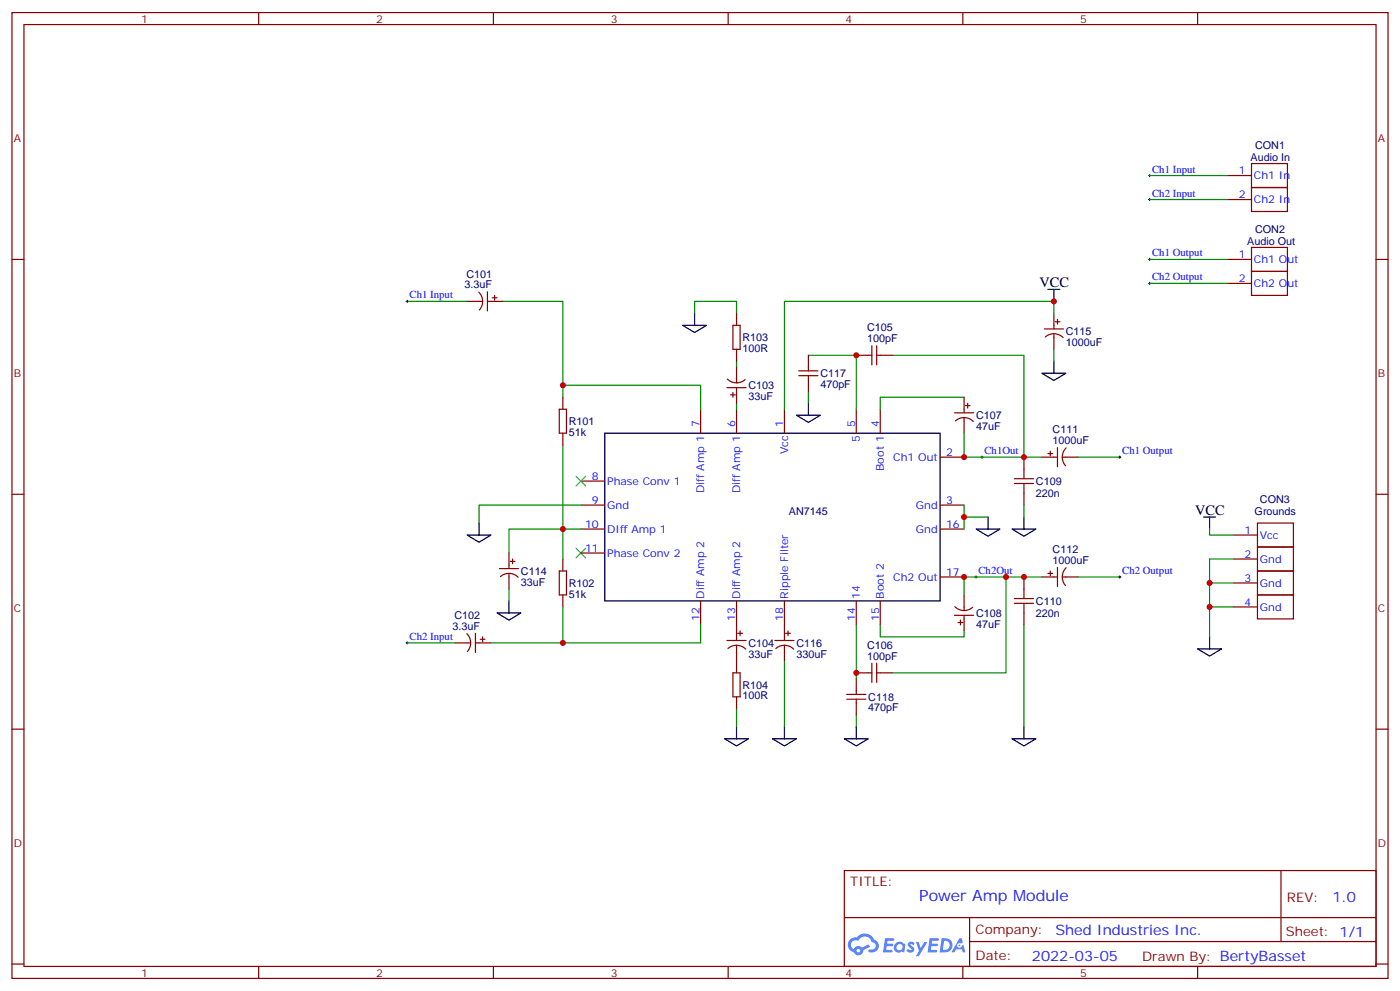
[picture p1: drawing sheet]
<svg xmlns="http://www.w3.org/2000/svg" width="412mm" height="292mm" viewBox="0 0 412 292" stroke-linecap="round" stroke-linejoin="round" font-family="sans-serif">
<g fill="none" stroke="#870000" stroke-width=".35">
<path d="M3.5 3.7h405.4v284.3h-405.4zM7.1 7.2h398.2v277.3h-398.2zM76.2 3.7v3.5M145.3 3.7v3.5M214.5 3.7v3.5M283.6 3.7v3.5M352.8 3.7v3.5M3.5 76.4h3.6M405.3 76.4h3.6M3.5 145.5h3.6M405.3 145.5h3.6M3.5 214.7h3.6"/>
<path d="M405.3 214.7h3.6M248.7 256.3h156.6v28.2h-156.6zM377.3 256.3v20.9M248.7 270.1h156.5M285.6 277.2h119.6M285.6 270.1v14.2M3.5 283.8h3.6M76.2 284.5v3.5M145.3 284.5v3.5M214.5 284.5v3.5M283.6 284.5v3.5M352.8 284.5v3.5"/>
<path d="M405.3 283.8h3.6"/>
</g>
<g fill="#5487ff">
<path d="M267.7 277.5a1.22 1.22 0 0 1 1.7 .2l-.4 .6a.47 .47 0 0 0-.3-.4 .47 .47 0 0 0-.5 .2l.1 .2a1.14 1.14 0 0 1 .8 1.8 1.14 1.14 0 0 1-1.9 0l-.2-.2 .5-.6 .7 .5a.29 .29 0 0 0 .3-.3 .29 .29 0 0 0-.2-.3 1.04 1.04 0 0 1-.6-1.7z"/>
<path d="M260.7 276.2h2.4l.3 .2-.2 .5-1.8 .1-.1 .8h1.5l.3 .4-.3 .4h-1.6l-.2 1.1h1.7l.2 .3-.2 .3-2.6 .1z"/>
<path d="M273.8 276.2h2.4l.3 .2-.1 .5-1.8 .1-.2 .8h1.6l.3 .4-.4 .4-1.6-.1-.1 1.1 1.7 .1 .2 .3-.2 .3-2.6 .1z"/>
<path d="M282.6 276.2h.7l.3 1.3-.6 .3a.69 .69 0 0 0-1 .3 .69 .69 0 0 0 .4 .9 .69 .69 0 0 0 .9-.6l.5-.2 .6 2.2h-.8l-.2-.9h-1.8l-.5 .9h-.8z"/>
<path d="M269.8 277.3h.8l.6 1.8 1.1-1.8h.9l-2.6 4.2h-.8l.9-1.5z"/>
<path d="M277.4 276.2l-.6 4.2h1.3a2.11 2.11 0 0 0 2.5-2.1 2.11 2.11 0 0 0-2.5-2.1zM278.1 277a1.39 1.39 0 0 1 1.7 1.4 1.39 1.39 0 0 1-1.8 1.2h-.3z"/>
<path d="M263.7 277.8a1.54 1.54 0 0 0-.1 2.2 1.54 1.54 0 0 0 2.2 .1l.6 .3 .3-2.3-.2-.3h-.4a1.49 1.49 0 0 0-2.4 0zM264 278.8a.94 .94 0 0 1 1.8 0 .94 .94 0 0 1-1.8 0z"/>
<path d="M250.4 276.6a2.18 2.18 0 0 0 1.1 3.7 1.44 1.44 0 0 0 1.6 .9 1.44 1.44 0 0 0 1.2-1.4l2-1.1-.5-.7-1.9 1a1.47 1.47 0 0 0-2.4 .4 1.39 1.39 0 0 1-.7-1.9 1.39 1.39 0 0 1 2-.5 2.12 2.12 0 0 1 2.2-1.3 2.12 2.12 0 0 1 1.9 1.7 1.14 1.14 0 0 1 1.1 1.4 1.14 1.14 0 0 1-1.7 .7 .43 .43 0 0 0-.5 .4 .43 .43 0 0 0 .4 .5 1.98 1.98 0 0 0 2.5-1.2 1.98 1.98 0 0 0-1.2-2.6 3.1 3.1 0 0 0-5.3-.6l-.9 .1zM252.3 279.9a.55 .55 0 0 1 1.1 0 .55 .55 0 0 1-1.1 0z"/>
<circle cx="282.6" cy="278.3" r=".26"/>
</g>
<path d="M169.7 140.2l2.8 2.9M172.5 140.2l-2.8 2.9M169.7 161.4l2.8 2.8M172.5 161.4l-2.8 2.8" fill="none" stroke="#3c3" stroke-width=".35"/>
<g fill="none" stroke="#008700" stroke-width=".35">
<path d="M338.7 51.7h22.9M338.7 58.7h22.9M338.7 76.4h22.9M119.9 88.7h17.7M148.2 88.7h17.6v24.7M204.6 92.3v-3.6h12.4v3.6M310.4 92.3v-3.6h-79.3v31.8M338.7 83.4h22.9M165.8 116.9v-3.5h40.6v7.1M217 106.4v1.7M217 118.7v1.8M238.1 104.6h14.1v15.9"/>
<path d="M238.1 115.2v3.5M262.8 104.6h38.8v30M284 116.9h-24.7v3.6M310.4 102.8v3.6M165.8 131.1v24.7h-15.9v7M284 127.5v7.1h22.9M317.5 134.6h12.3M171.1 155.8h-5.3v8.8M171.1 148.7h-30v5.3M284 148.7v3.5h7M284 152.2v3.6M301.6 148.7v3.5"/>
<path d="M356.3 155.8v1.7h7.1M149.9 173.4v3.5M165.8 178.7v10.6M296.3 169.9v28.2h-33.5M306.9 169.9h-22.9v5.3M317.5 169.9h12.3M356.3 171.6h7.1M356.3 178.7h7.1M363.4 164.6h-7.1v22.9M119.9 189.3h14.2M206.4 184v5.3h-61.8M231.1 194.6v19.4"/>
<path d="M252.2 184v15.8M259.3 184v3.5h24.7v-1.8M301.6 184v30M217 208.7v5.3M252.2 210.4v3.6"/>
</g>
<g fill="none" stroke="#000" stroke-width=".29">
<path d="M338.3 51.7h.7M338.3 58.7h.7M338.7 51.3v.7M338.7 58.4v.7M338.3 76.4h.7M338.7 76v.7M119.6 88.7h.7M119.9 88.4v.7M338.3 83.4h.7M338.7 83.1v.7M288.9 134.6h.7M289.3 134.2v.7"/>
<path d="M329.5 134.6h.7M329.8 134.2v.7M287.2 169.9h.7M287.5 169.5v.7M329.5 169.9h.7M329.8 169.5v.7M119.6 189.3h.7M119.9 188.9v.7"/>
</g>
<g fill="none" stroke="#000" stroke-width=".35">
<path d="M201.1 95.8h7l-3.5 2.1zM204.6 92.3v3.5M308.7 85.2h3.5M310.4 85.2v3.5M238.1 118.7v3.5M306.9 109.9h7.1l-3.6 2.1zM310.4 106.4v3.5M178.2 127.5h98.7v49.4h-98.7zM234.6 122.2h7.1l-3.6 2.2zM137.6 157.5h7l-3.5 2.1zM141.1 154v3.5M287.5 155.8h7.1l-3.6 2.1z"/>
<path d="M291 152.2v3.6M298.1 155.8h7.1l-3.6 2.1zM301.6 152.2v3.6M354.5 152.2h3.6M356.3 152.2v3.6M149.9 176.9v3.5M146.4 180.4h7.1l-3.6 2.2zM352.8 191h7l-3.5 2.1zM356.3 187.5v3.5M213.4 217.5h7.1l-3.5 2.1zM217 214v3.5M227.5 217.5h7.1l-3.5 2.1z"/>
<path d="M231.1 214v3.5M248.7 217.5h7.1l-3.6 2.1zM252.2 214v3.5M298.1 217.5h7.1l-3.6 2.1zM301.6 214v3.5"/>
</g>
<g fill="none" stroke="#870000" stroke-width=".35">
<path d="M361.6 51.7h7.1M361.6 58.7h7.1M368.7 48.2h10.5v7h-10.5zM368.7 55.2h10.5v7.1h-10.5zM361.6 76.4h7.1M368.7 72.8h10.5v7.1h-10.5zM368.7 79.9h10.5v7.1h-10.5zM137.6 88.7h4.6M141 86a3.8 3.8 0 0 1 .2 5.3M143.6 85.9v5.6M143.6 88.7h4.6M145 87.7h1.4"/>
<path d="M145.7 87v1.4M215.9 95.8h2.1v7h-2.1zM217 92.3v3.5M307.6 96.8h5.7M307.9 99.2a3.8 3.8 0 0 1 5.3 .2M310.4 92.3v4.5M310.4 98.2v4.6M310.8 94.7h1.4M311.5 94v1.4M361.6 83.4h7.1M165.8 116.9v3.6M214.1 114.1h5.7"/>
<path d="M214.3 111.6a3.8 3.8 0 0 0 5.2 .1M215.2 116.2h1.4M215.9 115.5v1.4M217 102.8v3.6M217 108.1v4.6M217 114.1v4.6M235.3 110.6h5.6M235.3 109.2h5.6M238.1 104.6v4.6M238.1 110.6v4.6M252.2 104.6h4.6M256.8 101.8v5.6"/>
<path d="M258.2 101.8v5.6M258.2 104.6h4.6M284 116.9v4.6M284.3 119.4h1.5M285 118.7v1.4M164.7 120.5h2.2v7h-2.2zM165.8 127.5v3.6M206.4 120.5v7M217 120.5v7M231.1 120.5v7M252.2 120.5v7M259.3 120.5v7"/>
<path d="M276.9 134.6h7.1M281.2 121.5h5.6M281.4 123.9a3.8 3.8 0 0 1 5.3 .2M284 122.9v4.6M301.6 134.6v6.3M306.9 134.6h4.6M308.7 133.5h1.4M309.4 132.8v1.4M311.5 131.8v5.6M312.9 134.6h4.6M314 131.9a3.8 3.8 0 0 0-.1 5.2M171.1 141.6h7.1"/>
<path d="M171.1 148.7h7.1M171.1 155.8h7.1M276.9 148.7h7.1M276.9 155.8h7.1M298.8 140.9h5.6M298.8 142.3h5.6M301.6 142.3v6.4M363.4 157.5h7M370.4 154h10.6v7h-10.6zM147.1 167.4h5.7M147.4 169.8a3.8 3.8 0 0 1 5.2 .1M149.9 162.8v4.6"/>
<path d="M149.9 168.8v4.6M150.3 165.3h1.4M151 164.6v1.4M164.7 168.1h2.2v7.1h-2.2zM165.8 164.6v3.5M165.8 175.2v3.5M171.1 162.8h7.1M206.4 176.9v7.1M217 176.9v11.7M231.1 176.9v11.7M252.2 176.9v7.1M259.3 176.9v7.1"/>
<path d="M276.9 169.9h7.1M281.3 178.6a3.8 3.8 0 0 0 5.2 .2M284 175.2v4.5M298.8 176.2h5.6M298.8 177.6h5.6M301.6 169.9v6.3M301.6 177.6v6.4M306.9 169.9h4.6M308.7 168.8h1.4M309.4 168.1v1.4M311.5 167v5.7M312.9 169.9h4.6"/>
<path d="M314 167.2a3.8 3.8 0 0 0-.1 5.2M363.4 164.6h7M363.4 171.6h7M363.4 178.7h7M370.4 161h10.6v7.1h-10.6zM370.4 168.1h10.6v7.1h-10.6zM370.4 175.2h10.6v7h-10.6zM134.1 189.3h4.5M137.5 186.6a3.8 3.8 0 0 1 .2 5.2M140.1 186.4v5.7M140.1 189.3h4.5M141.5 188.2h1.4"/>
<path d="M142.2 187.5v1.4M214.1 188.6h5.7M214.4 190.9a3.8 3.8 0 0 1 5.3 .2M215.9 198.1h2.1v7h-2.1zM217 190v8.1M217.3 186.4h1.4M218 185.7v1.4M228.2 188.6h5.7M228.5 190.9a3.8 3.8 0 0 1 5.3 .2M231.1 190v4.6M231.4 186.4h1.4M232.1 185.7v1.4"/>
<path d="M252.2 199.8v4.6M252.2 198.1h4.6M256.8 195.3v5.6M258.2 198.1h4.6M258.2 195.3v5.6M281.2 181.2h5.6M282.2 183.3h1.4M282.9 182.6v1.4M284 181.2v4.5M217 205.1v3.6M249.4 205.8h5.7M249.4 204.4h5.7"/>
<path d="M252.2 205.8v4.6"/>
</g>
<g fill="#c00">
<circle cx="284" cy="169.9" r=".88"/>
<circle cx="284" cy="134.6" r=".88"/>
<circle cx="252.2" cy="198.1" r=".88"/>
<circle cx="301.6" cy="169.9" r=".88"/>
<circle cx="165.8" cy="113.4" r=".88"/>
<circle cx="165.8" cy="155.8" r=".88"/>
<circle cx="310.4" cy="88.7" r=".88"/>
<circle cx="252.2" cy="104.6" r=".88"/>
<circle cx="296.3" cy="169.9" r=".88"/>
<circle cx="301.6" cy="134.6" r=".88"/>
<circle cx="165.8" cy="189.3" r=".88"/>
<circle cx="284" cy="152.2" r=".88"/>
<circle cx="356.3" cy="171.6" r=".88"/>
<circle cx="356.3" cy="178.7" r=".88"/>
</g>
<text font-size="4.6" fill="#00f" x="270.8" y="265.3">Power Amp Module</text>
<g font-size="4.2">
<text x="306.2" y="84.5">VCC</text>
<text x="352.1" y="151.5">VCC</text>
</g>
<g font-size="4.2" fill="#00f">
<text x="392.5" y="265.6">1.0</text>
<text x="310.9" y="275.1">Shed Industries Inc.</text>
<text x="304" y="282.9">2022-03-05</text>
</g>
<g font-size="3.9" fill="#800">
<text x="250.5" y="260.9">TITLE:</text>
<text x="379.1" y="265.6">REV:</text>
<text x="287.4" y="275.1">Company:</text>
<text x="378.7" y="275.7">Sheet: 1/1</text>
<text x="287.4" y="282.8">Date:</text>
<text x="336.4" y="282.8">Drawn By: BertyBasset</text>
</g>
<g font-size="3.2" fill="#800">
<text x="41.6" y="6.7">1</text>
<text x="110.8" y="6.7">2</text>
<text x="179.9" y="6.7">3</text>
<text x="249.1" y="6.7">4</text>
<text x="318.2" y="6.7">5</text>
<text x="4.1" y="41.8">A</text>
<text x="405.9" y="41.8">A</text>
<text x="4.1" y="110.9">B</text>
<text x="405.9" y="110.9">B</text>
<text x="4.1" y="180.1">C</text>
<text x="405.9" y="180.1">C</text>
<text x="4.1" y="249.2">D</text>
<text x="405.9" y="249.2">D</text>
<text x="41.6" y="287.5">1</text>
<text x="110.8" y="287.5">2</text>
<text x="179.9" y="287.5">3</text>
<text x="249.1" y="287.5">4</text>
<text x="318.2" y="287.5">5</text>
</g>
<g font-size="3.2" fill="#000080">
<text x="368.4" y="47.5">Audio In</text>
<text x="369.7" y="44">CON1</text>
<text x="369.7" y="68.7">CON2</text>
<text x="367.4" y="72.2">Audio Out</text>
<text x="137.4" y="81.7">C101</text>
<text x="136.9" y="84.8">3.3uF</text>
<text x="218.7" y="100.4">R103</text>
<text x="255.4" y="100.7">100pF</text>
<text x="255.4" y="97.5">C105</text>
<text x="314" y="101.8">1000uF</text>
<text x="314" y="98.7">C115</text>
<text x="218.7" y="103.6">100R</text>
<text x="241.7" y="111.1">C117</text>
<text x="220.5" y="117.8">33uF</text>
<text x="220.5" y="114.6">C103</text>
<text x="241.7" y="114.2">470pF</text>
<text x="167.6" y="125.1">R101</text>
<text x="287.5" y="123.4">C107</text>
<text x="167.6" y="128.3">51k</text>
<text x="287.5" y="126.6">47uF</text>
<text x="310.1" y="130.7">1000uF</text>
<text x="310.1" y="127.5">C111</text>
<text x="305.2" y="142.8">C109</text>
<text x="305.2" y="146.4">220n</text>
<text x="371.1" y="148.1">CON3</text>
<text x="232.4" y="151.5">AN7145</text>
<text x="369.6" y="151.6">Grounds</text>
<text x="310.1" y="166">1000uF</text>
<text x="310.1" y="162.8">C112</text>
<text x="153.5" y="172.4">33uF</text>
<text x="153.5" y="169.3">C114</text>
<text x="167.6" y="172.7">R102</text>
<text x="167.6" y="175.9">51k</text>
<text x="305.2" y="178.1">C110</text>
<text x="133.3" y="185.4">3.3uF</text>
<text x="133.9" y="182.2">C102</text>
<text x="287.5" y="184.8">47uF</text>
<text x="287.5" y="181.6">C108</text>
<text x="305.2" y="181.7">220n</text>
<text x="220.5" y="190.4">C104</text>
<text x="234.6" y="190.5">C116</text>
<text x="255.4" y="191">C106</text>
<text x="220.5" y="193.6">33uF</text>
<text x="234.6" y="193.6">330uF</text>
<text x="255.4" y="194.2">100pF</text>
<text x="218.7" y="202.7">R104</text>
<text x="218.7" y="205.9">100R</text>
<text x="255.8" y="209.5">470pF</text>
<text x="255.8" y="206.3">C118</text>
</g>
<g font-size="3.2" fill="#00f">
<text x="339.4" y="50.8">Ch1 Input</text>
<text x="364.9" y="51.3">1</text>
<text x="369.4" y="52.7">Ch1 In</text>
<text x="339.4" y="57.9">Ch2 Input</text>
<text x="364.9" y="58.4">2</text>
<text x="369.4" y="59.8">Ch2 In</text>
<text x="339.4" y="75.5">Ch1 Output</text>
<text x="364.9" y="76">1</text>
<text x="369.4" y="77.4">Ch1 Out</text>
<text x="339.4" y="82.6">Ch2 Output</text>
<text x="364.9" y="83.1">2</text>
<text x="120.6" y="87.8">Ch1 Input</text>
<text x="369.4" y="84.5">Ch2 Out</text>
<text x="206" y="125.8" transform="rotate(-90 206 125.8)">7</text>
<text x="216.6" y="125.8" transform="rotate(-90 216.6 125.8)">6</text>
<text x="230.7" y="125.8" transform="rotate(-90 230.7 125.8)">1</text>
<text x="251.9" y="125.8" transform="rotate(-90 251.9 125.8)">5</text>
<text x="258.9" y="125.8" transform="rotate(-90 258.9 125.8)">4</text>
<text x="253.3" y="130.2" transform="rotate(-90 253.3 130.2)">5</text>
<text x="232.1" y="133.7" transform="rotate(-90 232.1 133.7)">Vcc</text>
<text x="263.1" y="135.6">Ch1 Out</text>
<text x="278.7" y="134.2">2</text>
<text x="290" y="133.7">Ch1Out</text>
<text x="330.6" y="133.7">Ch1 Output</text>
<text x="174.4" y="141.3">8</text>
<text x="178.9" y="142.7">Phase Conv 1</text>
<text x="260.3" y="138.6" transform="rotate(-90 260.3 138.6)">Boot 1</text>
<text x="174.4" y="148.3">9</text>
<text x="178.9" y="149.8">Gnd</text>
<text x="207.4" y="145.3" transform="rotate(-90 207.4 145.3)">Diff Amp 1</text>
<text x="218" y="145.3" transform="rotate(-90 218 145.3)">Diff Amp 1</text>
<text x="269.8" y="149.8">Gnd</text>
<text x="278.7" y="148.3">3</text>
<text x="172.4" y="155.4">10</text>
<text x="278.7" y="155.4">16</text>
<text x="178.9" y="156.8">DIff Amp 1</text>
<text x="269.8" y="156.8">Gnd</text>
<text x="366.6" y="157.2">1</text>
<text x="371.1" y="158.6">Vcc</text>
<text x="172.4" y="162.5">11</text>
<text x="178.9" y="163.9">Phase Conv 2</text>
<text x="366.6" y="164.2">2</text>
<text x="371.1" y="165.6">Gnd</text>
<text x="263.1" y="170.9">Ch2 Out</text>
<text x="278.7" y="169.5">17</text>
<text x="288.2" y="169">Ch2Out</text>
<text x="330.6" y="169">Ch2 Output</text>
<text x="366.6" y="171.3">3</text>
<text x="371.1" y="172.7">Gnd</text>
<text x="207.4" y="176.2" transform="rotate(-90 207.4 176.2)">Diff Amp 2</text>
<text x="218" y="176.2" transform="rotate(-90 218 176.2)">Diff Amp 2</text>
<text x="232.1" y="176.2" transform="rotate(-90 232.1 176.2)">Ripple Filter</text>
<text x="253.3" y="176.2" transform="rotate(-90 253.3 176.2)">14</text>
<text x="260.3" y="176.2" transform="rotate(-90 260.3 176.2)">Boot 2</text>
<text x="366.6" y="178.3">4</text>
<text x="371.1" y="179.7">Gnd</text>
<text x="206" y="182.7" transform="rotate(-90 206 182.7)">12</text>
<text x="216.6" y="182.7" transform="rotate(-90 216.6 182.7)">13</text>
<text x="230.7" y="182.7" transform="rotate(-90 230.7 182.7)">18</text>
<text x="251.9" y="182.7" transform="rotate(-90 251.9 182.7)">14</text>
<text x="258.9" y="182.7" transform="rotate(-90 258.9 182.7)">15</text>
<text x="120.6" y="188.4">Ch2 Input</text>
</g>
</svg>
